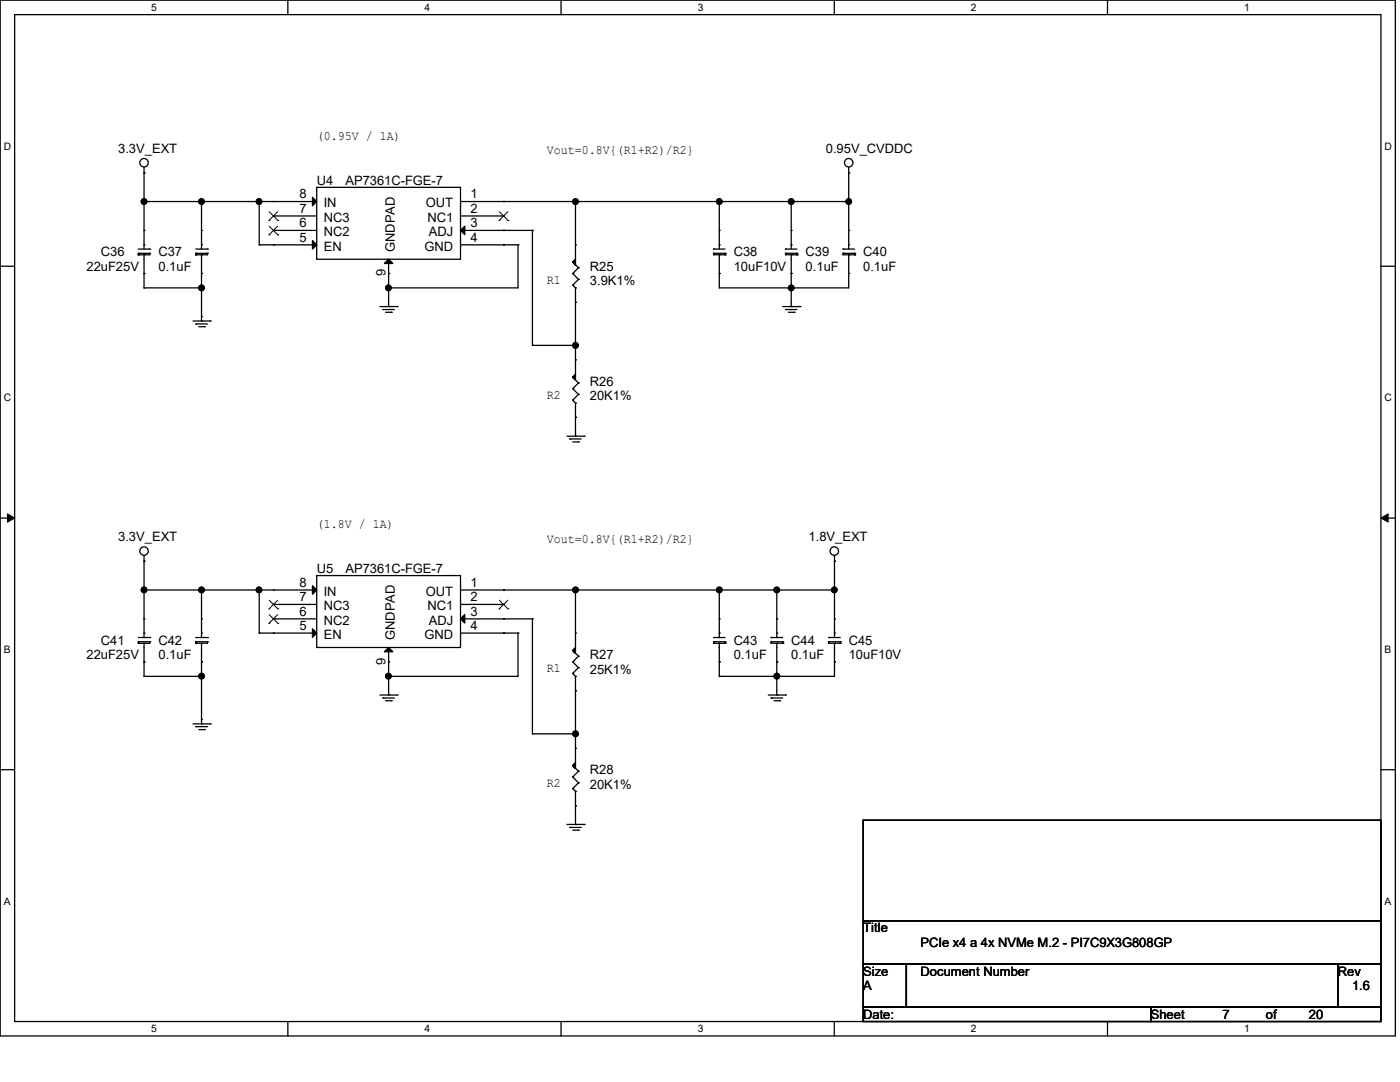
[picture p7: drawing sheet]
<svg xmlns="http://www.w3.org/2000/svg" width="279mm" height="216mm" viewBox="0 0 279 216" stroke-linecap="round" stroke-linejoin="round" font-family="sans-serif">
<path d="M0 0h278.5v206.7h-278.5zM2.9 2.9h272.7v200.9h-272.7z" fill="none" stroke="#000" stroke-width=".25"/>
<g fill="#fff">
<path d="M30.2 .3h1.1v2.3h-1.1z"/>
<path d="M30.2 204.1h1.1v2.3h-1.1z"/>
</g>
<path d="M57.4 0v2.9M57.4 203.8v2.9" fill="none" stroke="#000" stroke-width=".25"/>
<g fill="#fff">
<path d="M84.7 .3h1.1v2.3h-1.1z"/>
<path d="M84.7 204.1h1.1v2.3h-1.1z"/>
</g>
<path d="M112 0v2.9M112 203.8v2.9" fill="none" stroke="#000" stroke-width=".25"/>
<g fill="#fff">
<path d="M139.2 .3h1.1v2.3h-1.1z"/>
<path d="M139.2 204.1h1.1v2.3h-1.1z"/>
</g>
<path d="M166.5 0v2.9M166.5 203.8v2.9" fill="none" stroke="#000" stroke-width=".25"/>
<g fill="#fff">
<path d="M193.8 .3h1.1v2.3h-1.1z"/>
<path d="M193.8 204.1h1.1v2.3h-1.1z"/>
</g>
<path d="M221 0v2.9M221 203.8v2.9" fill="none" stroke="#000" stroke-width=".25"/>
<g fill="#fff">
<path d="M248.3 .3h1.1v2.3h-1.1z"/>
<path d="M248.3 204.1h1.1v2.3h-1.1z"/>
<path d="M.8 28h1.4v2.3h-1.4z"/>
<path d="M276.3 28h1.4v2.3h-1.4z"/>
<path d="M.8 78.2h1.4v2.3h-1.4z"/>
<path d="M276.3 78.2h1.4v2.3h-1.4z"/>
</g>
<path d="M0 53.1h2.9M275.6 53.1h2.9" fill="none" stroke="#000" stroke-width=".25"/>
<g fill="#fff">
<path d="M.8 128.5h1.3v2.2h-1.3z"/>
<path d="M276.3 128.5h1.3v2.2h-1.3z"/>
</g>
<path d="M0 103.4h2.9M275.6 103.4h2.9" fill="none" stroke="#000" stroke-width=".25"/>
<path d="M1.5 102.5l1.4 .9-1.4 .8zM275.6 103.4l1.4-.9v1.7z" fill="#000" stroke="#000" stroke-width=".2"/>
<g fill="#fff">
<path d="M.8 178.7h1.3v2.2h-1.3z"/>
<path d="M276.3 178.7h1.3v2.2h-1.3z"/>
</g>
<g fill="none" stroke="#000" stroke-width=".25">
<path d="M28.7 34.5h.1M28.7 33.4v16.3M63.2 37.4h28.7v14.3h-28.7zM169.4 34.5h.1M169.4 33.4v16.3M27.6 50.8h.1M27.6 50.5h.1M27.6 49.7h2.3M27.6 50.5h2.3M27.6 50.5v.3M28.7 50.8h.1M28.7 48.9h.1"/>
<path d="M28.7 54.6h.1M28.7 46h.1M28.7 57.4h.1M28.7 40.2h.1M28.7 50.8v6.6M28.7 40.2h34.5M28.7 57.4h11.5M29.9 49.7h.1M29.9 50.5h.1M29.9 50.5v.3h-2.3M39.1 50.8h.1M39.1 50.5h.1"/>
<path d="M39.1 49.7h2.3M39.1 50.5h2.3M39.1 50.5v.3M40.2 50.8h.1M40.2 48.9h.1M40.2 54.6h.1M40.2 46h.1M40.2 40.2h.1M40.2 40.2v9.5M40.2 50.8v13.3M41.4 49.7h.1M41.4 50.5h.1"/>
<path d="M41.4 50.5v.3h-2.3M51.7 40.2h.1M51.7 48.9h.1M51.7 48.9h11.5M51.7 40.2v8.7M54.6 40.2h.1M54.6 43.1h.1M54.6 46h.1M54.6 48.9h.1M54.6 43.1h8.6M54.6 46h8.6M77.6 54.6h.1"/>
<path d="M77.6 57.4h.1M77.6 51.7v9.5M91.9 40.2h77.5M91.9 43.1h8.6M91.9 46h14.4M91.9 48.9h11.5M100.5 40.2h.1M100.5 43.1h.1M100.5 46h.1M100.5 48.9h.1M103.4 48.9h.1M103.4 48.9v8.5h-25.8"/>
<path d="M106.3 46h.1M106.3 46v22.9M114.3 52.3h.1M114.3 54.6h.1M114.3 56.9h.1M114.3 52.3l1.1 1.1M114.3 54.6l1.1 1.2M114.3 56.9l.6 .5M114.9 57.4h.1M114.9 48.9h.1M114.9 40.2h.1M114.9 40.2v11.5l-.6 .6"/>
<path d="M114.9 57.4v17.3l-.6 .6M115.4 53.4h.1M115.4 55.8h.1M115.4 53.4l-1.1 1.2M115.4 55.8l-1.1 1.1M142.4 49.7h.1M142.4 50.5h.1M142.4 50.5v.3h2.3M142.4 49.7h2.3M142.4 50.5h2.3M143.6 50.8h.1M143.6 48.9h.1"/>
<path d="M143.6 54.6h.1M143.6 46h.1M143.6 40.2h.1M143.6 50.8v6.6h25.8v-6.6M143.6 40.2v9.5M144.7 50.8h.1M144.7 50.5h.1M144.7 50.5v.3M156.8 49.7h.1M156.8 50.5h.1M156.8 50.5v.3h2.2M156.8 49.7h2.2"/>
<path d="M156.8 50.5h2.2M157.9 50.8h.1M157.9 48.9h.1M157.9 54.6h.1M157.9 46h.1M157.9 40.2h.1M157.9 57.4h.1M157.9 40.2v9.5M157.9 50.8v10.4M159 50.8h.1M159 50.5h.1M159 50.5v.3"/>
<path d="M168.2 49.7h.1M168.2 50.5h.1M168.2 50.5v.3h2.4M168.2 49.7h2.4M168.2 50.5h2.4M169.4 50.8h.1M169.4 48.9h.1M169.4 54.6h.1M169.4 46h.1M169.4 40.2h.1M170.6 50.8h.1M170.6 50.5h.1"/>
<path d="M170.6 50.5v.3M38.5 64.1h3.5M39.1 64.6h.1M39.1 64.6h2.3M39.7 65.2h1.1M40.2 64.1h.1M40.2 63.2h.1M40.8 65.2h.1M42 64.1h.1M75.8 61.2h3.4M76.4 61.8h.1M76.4 61.8h2.3"/>
<path d="M77 62.3h1.1M77.6 61.2h.1M78.1 62.3h.1M79.2 61.2h.1M106.3 68.9h.1M106.3 68.9h8.6M114.3 75.3h.1M114.3 77.6h.1M114.3 79.8h.1M114.3 75.3l1.1 1.1M114.3 77.6l1.1 1.1M114.3 79.8l.6 .6"/>
<path d="M114.9 71.8h.1M114.9 60.3h.1M114.9 68.9h.1M115.4 76.4h.1M115.4 78.7h.1M115.4 76.4l-1.1 1.2M115.4 78.7l-1.1 1.1M156.2 61.2h3.4M156.8 61.8h.1M156.8 61.8h2.2M157.4 62.3h1.1M157.9 61.2h.1"/>
<path d="M158.5 62.3h.1M159.6 61.2h.1M113.2 87h3.4M113.7 87.6h.1M113.7 87.6h2.3M114.3 88.2h1.1M114.9 87h.1M114.9 80.4h.1M114.9 83.3h.1M114.9 80.4v6.6M115.4 88.2h.1M116.6 87h.1"/>
<path d="M28.7 112h.1M28.7 117.7h.1M28.7 110.8v16.4M28.7 117.7h34.5M40.2 117.7h.1M40.2 117.7v9.5M51.7 117.7h.1M51.7 117.7v8.6M54.6 117.7h.1M63.2 114.9h28.7v14.3h-28.7zM91.9 117.7h74.6M100.5 117.7h.1"/>
<path d="M114.9 117.7h.1M114.9 117.7v11.5l-.6 .6M143.6 117.7h.1M143.6 117.7v9.5M155 117.7h.1M155 117.7v9.5M166.5 112h.1M166.5 117.7h.1M166.5 110.8v16.4M27.6 128.4h.1M27.6 128.1h.1M27.6 127.2h2.3"/>
<path d="M27.6 128.1h2.3M27.6 128.1v.3M28.7 128.4h.1M28.7 126.3h.1M28.7 132.1h.1M28.7 123.5h.1M28.7 135h.1M28.7 128.4v6.6M28.7 135h11.5M29.9 127.2h.1M29.9 128.1h.1M29.9 128.1v.3h-2.3"/>
<path d="M39.1 128.4h.1M39.1 128.1h.1M39.1 127.2h2.3M39.1 128.1h2.3M39.1 128.1v.3M40.2 128.4h.1M40.2 126.3h.1M40.2 132.1h.1M40.2 123.5h.1M40.2 128.4v16M41.4 127.2h.1M41.4 128.1h.1"/>
<path d="M41.4 128.1v.3h-2.3M51.7 126.3h.1M51.7 126.3h11.5M54.6 120.6h.1M54.6 123.5h.1M54.6 126.3h.1M54.6 120.6h8.6M54.6 123.5h8.6M75.8 138.7h3.4M76.4 139.3h.1M76.4 139.3h2.3M77 139.8h1.1"/>
<path d="M77.6 138.7h.1M77.6 132.1h.1M77.6 135h.1M77.6 129.2v9.5M78.1 139.8h.1M79.2 138.7h.1M91.9 120.6h8.6M91.9 123.5h14.4M91.9 126.3h11.5M100.5 120.6h.1M100.5 123.5h.1M100.5 126.3h.1"/>
<path d="M103.4 126.3h.1M103.4 126.3v8.7h-25.8M106.3 123.5h.1M106.3 123.5v22.9M114.3 129.8h.1M114.3 132.1h.1M114.3 134.4h.1M114.3 129.8l1.1 1.1M114.3 132.1l1.1 1.1M114.3 134.4l.6 .6M114.9 135h.1M114.9 126.3h.1"/>
<path d="M114.9 137.8h.1M114.9 135v17.2l-.6 .5M115.4 130.9h.1M115.4 133.2h.1M115.4 130.9l-1.1 1.2M115.4 133.2l-1.1 1.2M142.4 127.2h.1M142.4 128.1h.1M142.4 128.1v.3h2.3M142.4 127.2h2.3M142.4 128.1h2.3M143.6 128.4h.1"/>
<path d="M143.6 126.3h.1M143.6 132.1h.1M143.6 123.5h.1M143.6 135h.1M143.6 128.4v6.6M144.7 128.4h.1M144.7 128.1h.1M144.7 128.1v.3M153.3 138.7h3.5M153.9 139.3h.1M153.9 127.2h.1M153.9 128.1h.1"/>
<path d="M153.9 139.3h2.3M153.9 128.1v.3h2.3M153.9 127.2h2.3M153.9 128.1h2.3M154.5 139.8h1.1M155 138.7h.1M155 128.4h.1M155 126.3h.1M155 132.1h.1M155 123.5h.1M155 135h.1M155 128.4v10.3"/>
<path d="M155.6 139.8h.1M156.2 128.4h.1M156.2 128.1h.1M156.2 128.1v.3M156.8 138.7h.1M165.4 127.2h.1M165.4 128.1h.1M165.4 128.1v.3h2.3M165.4 127.2h2.3M165.4 128.1h2.3M166.5 128.4h.1M166.5 126.3h.1"/>
<path d="M166.5 132.1h.1M166.5 123.5h.1M166.5 128.4v6.6h-22.9M167.7 128.4h.1M167.7 128.1h.1M167.7 128.1v.3M0 153.6h2.9M38.5 144.4h3.5M39.1 145h.1M39.1 145h2.3M39.7 145.6h1.1M40.2 144.4h.1"/>
<path d="M40.2 143.6h.1M40.8 145.6h.1M42 144.4h.1M106.3 146.4h.1M106.3 146.4h8.6M114.3 152.7h.1M114.3 155h.1M114.3 157.4h.1M114.3 152.7l1.1 1.2M114.3 155l1.1 1.2M114.3 157.4l.6 .5M114.9 157.9h.1"/>
<path d="M114.9 149.3h.1M114.9 146.4h.1M114.9 157.9v6.6M115.4 153.9h.1M115.4 156.2h.1M115.4 153.9l-1.1 1.1M115.4 156.2l-1.1 1.2M275.6 153.6h2.9M113.2 164.5h3.4M113.7 165.1h.1M113.7 165.1h2.3M114.3 165.7h1.1"/>
<path d="M114.9 164.5h.1M114.9 160.8h.1M115.4 165.7h.1M116.6 164.5h.1M172.3 163.7h103.3v20h-103.3zM172.3 183.7h103.3v8.7h-103.3zM172.3 192.4h8.6v8.6h-8.6zM180.9 192.4h86.1v8.6h-86.1zM267 192.4h8.6v8.6h-8.6zM172.3 201h57.4v2.8h-57.4zM229.7 201h45.9v2.8h-45.9z"/>
<circle cx="28.7" cy="32.5" r=".85"/>
<circle cx="169.4" cy="32.5" r=".85"/>
<circle cx="28.7" cy="110" r=".85"/>
<circle cx="166.5" cy="110" r=".85"/>
</g>
<g fill="#000" stroke="#000" stroke-width=".25">
<path d="M62.4 39.4l.8 .8-.8 .9zM62.4 48l.8 .9-.8 .8zM77.6 51.7l.8 .9h-1.7zM91.9 46l.9-.9v1.7zM62.4 116.9l.8 .8-.8 .9zM62.4 125.5l.8 .8-.8 .9zM76.7 130l.9-.8 .8 .8zM91.9 123.5l.9-.9v1.7z"/>
<path d="M114.9 51.7v1.2l-.6-.6 .6 .6-.6-.6z" fill-rule="evenodd"/>
<path d="M114.9 74.7v1.1l-.6-.5 .6 .5-.6-.5z" fill-rule="evenodd"/>
<path d="M114.9 129.2v1.1l-.6-.5 .6 .5-.6-.5z" fill-rule="evenodd"/>
<path d="M114.9 152.2v1.1l-.6-.6 .6 .6-.6-.6z" fill-rule="evenodd"/>
<circle cx="28.7" cy="40.2" r=".55"/>
<circle cx="40.2" cy="40.2" r=".55"/>
<circle cx="40.2" cy="57.4" r=".55"/>
<circle cx="51.7" cy="40.2" r=".55"/>
<circle cx="77.5" cy="57.4" r=".55"/>
<circle cx="114.9" cy="40.2" r=".55"/>
<circle cx="143.6" cy="40.2" r=".55"/>
<circle cx="157.9" cy="40.2" r=".55"/>
<circle cx="157.9" cy="57.4" r=".55"/>
<circle cx="169.4" cy="40.2" r=".55"/>
<circle cx="114.9" cy="68.9" r=".55"/>
<circle cx="28.7" cy="117.7" r=".55"/>
<circle cx="40.2" cy="117.7" r=".55"/>
<circle cx="51.7" cy="117.7" r=".55"/>
<circle cx="114.9" cy="117.7" r=".55"/>
<circle cx="143.6" cy="117.7" r=".55"/>
<circle cx="155" cy="117.7" r=".55"/>
<circle cx="166.5" cy="117.7" r=".55"/>
<circle cx="40.2" cy="134.9" r=".55"/>
<circle cx="77.5" cy="134.9" r=".55"/>
<circle cx="155" cy="134.9" r=".55"/>
<circle cx="114.9" cy="146.4" r=".55"/>
</g>
<g fill="none" stroke="#000" stroke-width=".2">
<path d="M53.7 44h.1M53.7 46.9h.1M53.7 42.2l1.8 1.8M53.7 45.1l1.8 1.8M55.4 42.2l-1.7 1.8M55.4 45.1l-1.7 1.8M55.5 44h.1M55.5 46.9h.1M99.6 44h.1M99.7 42.2l1.7 1.8M101.3 42.2l-1.7 1.8M101.4 44h.1"/>
<path d="M53.7 119.8l1.8 1.7M55.4 119.8l-1.7 1.7M99.7 119.8l1.7 1.7M101.3 119.8l-1.7 1.7M53.7 121.5h.1M53.7 124.4h.1M53.7 122.6l1.8 1.8M55.4 122.6l-1.7 1.8M55.5 121.5h.1M55.5 124.4h.1M99.6 121.5h.1M101.4 121.5h.1"/>
</g>
<g font-size="2.6">
<text x="63.2" y="27.9">(0.95V / 1A)</text>
<text x="23.6" y="30.5">3.3V_EXT</text>
<text x="109.1" y="30.8">Vout=0.8V{(R1+R2)/R2}</text>
<text x="164.8" y="30.5">0.95V_CVDDC</text>
<text x="59.8" y="39.6">8</text>
<text x="63.2" y="36.8">U4</text>
<text x="64.6" y="41.4">IN</text>
<text x="68.9" y="36.8">AP7361C-FGE-7</text>
<text x="85" y="41.4">OUT</text>
<text x="93.9" y="39.6">1</text>
<text x="59.8" y="42.5">7</text>
<text x="59.8" y="45.3">6</text>
<text x="64.6" y="44.3">NC3</text>
<text x="64.6" y="47.2">NC2</text>
<text x="85.3" y="44.3">NC1</text>
<text x="85.6" y="47.2">ADJ</text>
<text x="93.9" y="42.5">2</text>
<text x="93.9" y="45.3">3</text>
<text x="20.2" y="51.2">C36</text>
<text x="31.6" y="51.2">C37</text>
<text x="59.8" y="48.2">5</text>
<text x="64.6" y="50">EN</text>
<text x="78.8" y="50.3" transform="rotate(-90 78.8 50.3)">GNDPAD</text>
<text x="84.8" y="50">GND</text>
<text x="93.9" y="48.2">4</text>
<text x="146.4" y="51.2">C38</text>
<text x="160.8" y="51.2">C39</text>
<text x="172.3" y="51.2">C40</text>
<text x="17.3" y="54.1">22uF25V</text>
<text x="31.6" y="54.1">0.1uF</text>
<text x="76.9" y="55.2" transform="rotate(-90 76.9 55.2)">9</text>
<text x="109.1" y="56.6">R1</text>
<text x="117.7" y="54.1">R25</text>
<text x="117.7" y="56.9">3.9K1%</text>
<text x="146.4" y="54.1">10uF10V</text>
<text x="160.8" y="54.1">0.1uF</text>
<text x="172.3" y="54.1">0.1uF</text>
<text x="117.7" y="77">R26</text>
<text x="109.1" y="79.6">R2</text>
<text x="117.7" y="79.9">20K1%</text>
<text x="23.6" y="108">3.3V_EXT</text>
<text x="63.2" y="105.5">(1.8V / 1A)</text>
<text x="161.4" y="108">1.8V_EXT</text>
<text x="109.1" y="108.3">Vout=0.8V{(R1+R2)/R2}</text>
<text x="59.8" y="117.1">8</text>
<text x="59.8" y="120">7</text>
<text x="63.2" y="114.3">U5</text>
<text x="64.6" y="118.9">IN</text>
<text x="68.9" y="114.3">AP7361C-FGE-7</text>
<text x="85" y="118.9">OUT</text>
<text x="93.9" y="117.1">1</text>
<text x="93.9" y="120">2</text>
<text x="59.8" y="122.9">6</text>
<text x="59.8" y="125.7">5</text>
<text x="64.6" y="121.8">NC3</text>
<text x="64.6" y="124.7">NC2</text>
<text x="85.3" y="121.8">NC1</text>
<text x="85.6" y="124.7">ADJ</text>
<text x="93.9" y="122.9">3</text>
<text x="93.9" y="125.7">4</text>
<text x="17.3" y="131.5">22uF25V</text>
<text x="20.2" y="128.7">C41</text>
<text x="31.6" y="128.7">C42</text>
<text x="31.6" y="131.5">0.1uF</text>
<text x="64.6" y="127.5">EN</text>
<text x="78.8" y="127.8" transform="rotate(-90 78.8 127.8)">GNDPAD</text>
<text x="84.8" y="127.5">GND</text>
<text x="117.7" y="131.5">R27</text>
<text x="146.4" y="128.7">C43</text>
<text x="146.4" y="131.5">0.1uF</text>
<text x="157.9" y="128.7">C44</text>
<text x="157.9" y="131.5">0.1uF</text>
<text x="169.4" y="128.7">C45</text>
<text x="169.4" y="131.5">10uF10V</text>
<text x="76.9" y="132.6" transform="rotate(-90 76.9 132.6)">9</text>
<text x="109.1" y="134.2">R1</text>
<text x="117.7" y="134.4">25K1%</text>
<text x="117.7" y="154.5">R28</text>
<text x="109.1" y="157.1">R2</text>
<text x="117.7" y="157.4">20K1%</text>
<text x="172.3" y="186.1">Title</text>
<text x="183.7" y="188.9">PCIe x4 a 4x NVMe M.2 - PI7C9X3G808GP</text>
<text x="172.3" y="194.7">Size</text>
<text x="172.3" y="197.6">A</text>
<text x="183.7" y="194.7">Document Number</text>
<text x="267" y="194.7">Rev</text>
<text x="269.8" y="197.6">1.6</text>
<text x="172.3" y="203.3">Date:</text>
<text x="229.7" y="203.3">Sheet</text>
<text x="244" y="203.3">7</text>
<text x="252.6" y="203.3">of</text>
<text x="261.2" y="203.3">20</text>
</g>
<g font-size="2.1">
<text x="30.2" y="2.2">5</text>
<text x="84.7" y="2.2">4</text>
<text x="139.2" y="2.2">3</text>
<text x="193.8" y="2.2">2</text>
<text x="248.3" y="2.2">1</text>
<text x=".8" y="29.8">D</text>
<text x="276.3" y="29.8">D</text>
<text x=".8" y="80.1">C</text>
<text x="276.3" y="80.1">C</text>
<text x=".8" y="130.3">B</text>
<text x="276.3" y="130.3">B</text>
<text x=".8" y="180.5">A</text>
<text x="276.3" y="180.5">A</text>
<text x="30.2" y="206">5</text>
<text x="84.7" y="206">4</text>
<text x="139.2" y="206">3</text>
<text x="193.8" y="206">2</text>
<text x="248.3" y="206">1</text>
</g>
</svg>
